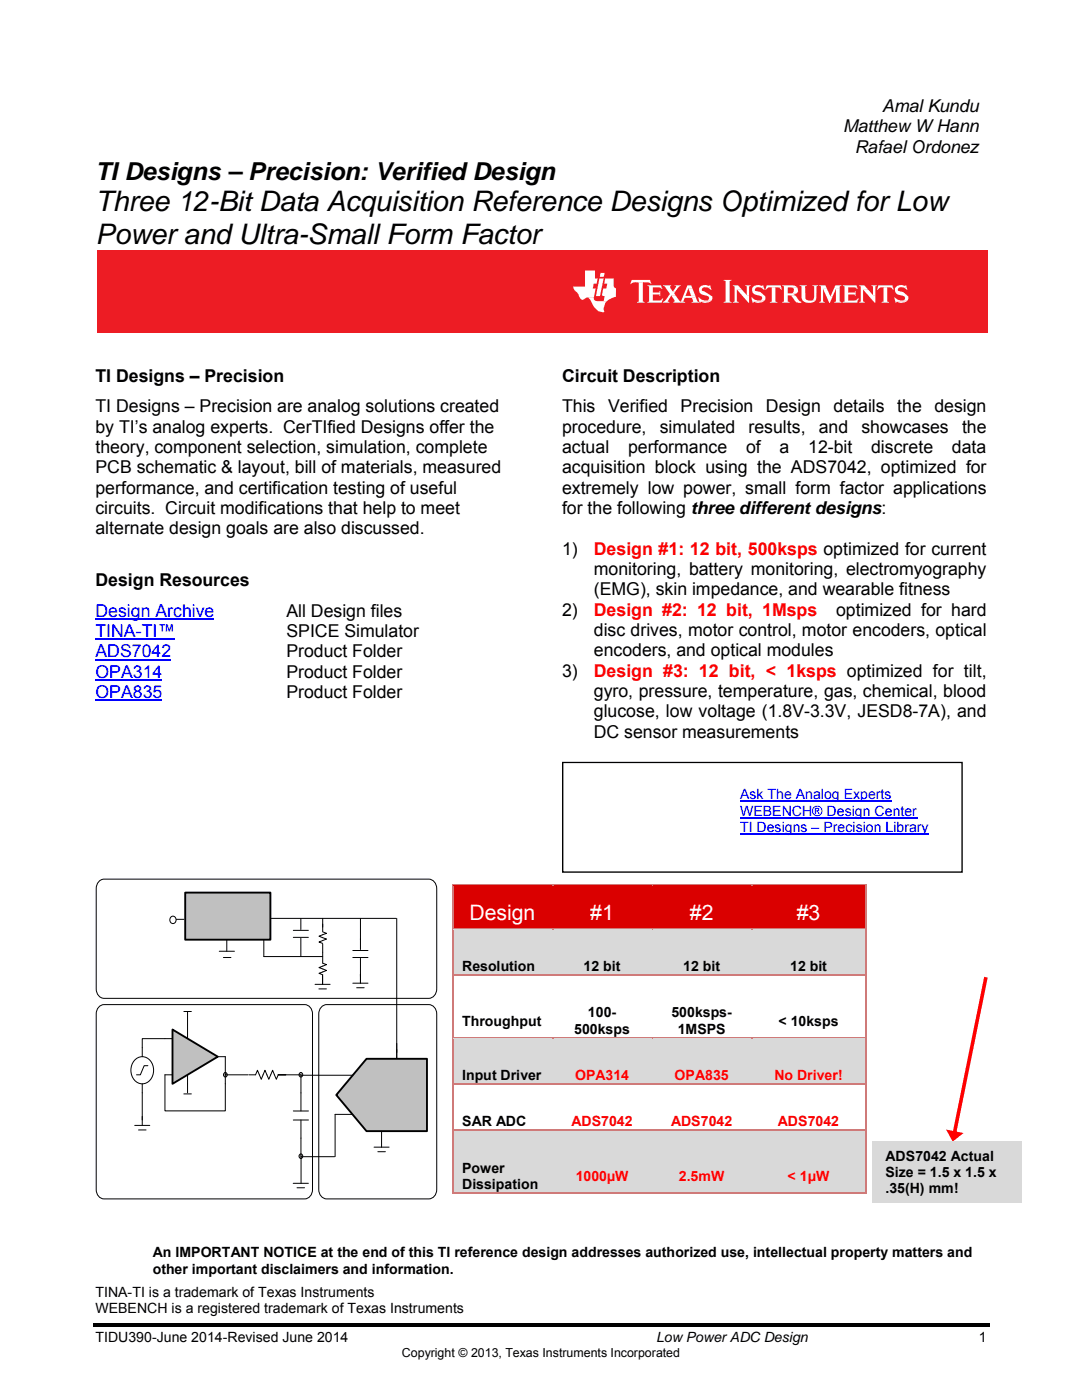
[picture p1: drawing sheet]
<svg xmlns="http://www.w3.org/2000/svg" width="216mm" height="279mm" viewBox="0 0 216 279" stroke-linecap="round" stroke-linejoin="round" font-family="sans-serif">
<path d="M18.5 264.1h178.9v.8h-178.9z" fill="#000"/>
<path d="M19.5 50h177.7v16.4h-177.7z" fill="#ed1c24"/>
<g fill="#fff">
<path d="M139.9 60.2h1.7a1.88 1.88 0 0 1-1.7 0z" fill-rule="evenodd"/>
<path d="M126.7 56.3h1.6v3.9l.3 .1v.1h-1.5v-.1l.4-.1v-3.7l-.2-.1z" fill-rule="evenodd"/>
<path d="M129.2 56.9h2.7l.1 .4-1.7 .1v1h1.4v.4h-1.4v1.2h1.9l-.2 .4h-2.8v-.1l.3-.1v-3z" fill-rule="evenodd"/>
<path d="M132.3 56.9h1.6l-.2 .3 .1 .3 .5 .7h.4l-.2 .3 .3 .5h-.9l-.7 1.1 .4 .2v.1h-1.4l.7-.6 .8-1.1-1.1-1.5z" fill-rule="evenodd"/>
<path d="M133.9 59h.9l.9 1.2h.7l.3 .1v.1h-2.4l.3-.2z" fill-rule="evenodd"/>
<path d="M138.1 59.4h.8l.2 .7 .4 .3h-1.5l.3-.3z" fill-rule="evenodd"/>
<path d="M139.3 59.4l.4 .1a1.78 1.78 0 0 0 1.4 .5h.9l-.4 .2h-1.8v.2h-.2z" fill-rule="evenodd"/>
<path d="M137.2 56.9h.7l.3 .6h-.8l-.6 1.6h1.9l.2 .3h-2.3l-.2 .8h-.7l.4-.5z" fill-rule="evenodd"/>
<path d="M139.7 57.3a1.59 1.59 0 0 1 1.7-.2h.4v.2h-1.2l-.4 .2-.2 .5 2.1 1.2 .1 .4-.2 .4h-.9l.3-.2 .1-.3-.1-.3-1.3-.4a.99 .99 0 0 1-.4-1.5z" fill-rule="evenodd"/>
<path d="M130.3 60a1.8 1.8 0 0 0 1.9-.5v.5z" fill-rule="evenodd"/>
<path d="M131.5 58.8h.2v.3h-.1z" fill-rule="evenodd"/>
<path d="M137.4 57.5h.8l.5 1.6h-.8z" fill-rule="evenodd"/>
<path d="M131.6 58.1h.1v.3h-.2z" fill-rule="evenodd"/>
<path d="M134.6 56.9h1.2v.1l-.2 .2-.9 1h-.4l.6-1z" fill-rule="evenodd"/>
<path d="M140.6 57.3h1.2l.1 .6a1.53 1.53 0 0 0-1.3-.6z" fill-rule="evenodd"/>
<path d="M131.2 57.3h.8l.2 .4-.7-.3z" fill-rule="evenodd"/>
<path d="M141.5 56.9l.3 .2h-.3z" fill-rule="evenodd"/>
<path d="M126 55.9h3.7l.2 .4h-3.2l-.9 .4z" fill-rule="evenodd"/>
<path d="M128.6 56.3h1.3l.1 .4a1.77 1.77 0 0 0-1.4-.4z" fill-rule="evenodd"/>
<path d="M179 60.2h1.7a1.95 1.95 0 0 1-1.7 0z" fill-rule="evenodd"/>
<path d="M178.4 59.4l.4 .1a1.78 1.78 0 0 0 1.4 .5h.9l-.4 .2h-1.8l-.2 .2z" fill-rule="evenodd"/>
<path d="M178.8 57.3a1.61 1.61 0 0 1 1.8-.2h.2l.1 .2h-1.2l-.4 .2-.1 .5 1 .3 1 .9 .1 .4-.2 .4h-.9l.3-.2 .1-.3-.1-.3-1.3-.4a1 1 0 0 1-.4-1.5z" fill-rule="evenodd"/>
<path d="M179.7 57.3h1.2l.1 .6a1.52 1.52 0 0 0-1.3-.6z" fill-rule="evenodd"/>
<path d="M180.7 56.9l.1 .2h-.2z" fill-rule="evenodd"/>
<path d="M176.2 57.3h.9l-.1 2.9 .4 .1v.1h-1.5v-.1l.4-.1z" fill-rule="evenodd"/>
<path d="M175.3 56.9h2.8l.1 .4-2.5 .1-.6 .5z" fill-rule="evenodd"/>
<path d="M177.2 57.3h1l.1 .5-.4-.3z" fill-rule="evenodd"/>
<path d="M172.2 57.8h1l1 1.1h.5v1.5z" fill-rule="evenodd"/>
<path d="M171.4 56.9h1l.8 .9h-1v2.4l.4 .1v.1h-1.2v-.1l.4-.1v-3z" fill-rule="evenodd"/>
<path d="M173.9 56.9h1.1l-.3 .3v1.7h-.5v-1.7z" fill-rule="evenodd"/>
<path d="M168.2 56.9h2.7l.1 .4-1.8 .1v1h1.5v.4h-1.5v1.2h2l-.2 .4h-2.8v-.1l.3-.1v-3z" fill-rule="evenodd"/>
<path d="M170.3 60l1-.4-.1 .4z" fill-rule="evenodd"/>
<path d="M170.5 58.8h.2v.3z" fill-rule="evenodd"/>
<path d="M170.6 58.1h.1v.3h-.2z" fill-rule="evenodd"/>
<path d="M170.2 57.3h.8l.2 .4z" fill-rule="evenodd"/>
<path d="M164.2 57.7h.8l.7 1.5h.4l-.5 1.3z" fill-rule="evenodd"/>
<path d="M163.5 56.9h1.2l.3 .8h-.8v2.4l.4 .3h-1.1l.3-.3v-2.9z" fill-rule="evenodd"/>
<path d="M166.8 57.7h.8v2.5l.3 .1v.1h-1.4v-.1l.3-.1z" fill-rule="evenodd"/>
<path d="M166.7 56.9h1.2v.1l-.3 .2v.5h-.8l-.7 1.5h-.4z" fill-rule="evenodd"/>
<path d="M157.5 58.9h1.1l.7 1 .6 .4-.5 .2-.6-.2-.9-1.3z" fill-rule="evenodd"/>
<path d="M159.6 56.9h1.4l-.3 .3v2.4l.2 .2 .3 .2h1.5a1.85 1.85 0 0 1-2.7-.3l-.1-2.5z" fill-rule="evenodd"/>
<path d="M156.1 56.9l2.4 .1 .6 .4h-1.9v1.1h1.7l-.6 .3 .3 .1h-1.4v1.3l.3 .1v.1h-1.4v-.1l.3-.1v-3z" fill-rule="evenodd"/>
<path d="M162.1 56.9h1.2l-.4 .3v2.4l-.2 .4h-.9l.4-.1 .3-.7v-2z" fill-rule="evenodd"/>
<path d="M157.8 57.4h1.3l.2 .7-.2 .4h-1.3h.4l.2-.3v-.5l-.2-.3z" fill-rule="evenodd"/>
<path d="M150.5 60.2h1.7a1.86 1.86 0 0 1-1.7 0z" fill-rule="evenodd"/>
<path d="M149.9 59.4l.3 .1a2.57 2.57 0 0 0 2.3 .5l-.3 .2h-1.8v.2h-.2z" fill-rule="evenodd"/>
<path d="M153.9 57.3h.9l-.1 2.9 .4 .1v.1h-1.5v-.1l.4-.1z" fill-rule="evenodd"/>
<path d="M150.2 57.3a1.59 1.59 0 0 1 1.8-.2h.3l.1 .2h-1.2l-.4 .2-.2 .5 1.1 .3 1 .9-.1 .7-.9 .1 .3-.2 .1-.3-.1-.3-1.3-.4a.99 .99 0 0 1-.5-1.5z" fill-rule="evenodd"/>
<path d="M153 56.9h2.8l.1 .4-2.5 .1-.6 .5z" fill-rule="evenodd"/>
<path d="M151.2 57.3h1.2l.1 .6a1.53 1.53 0 0 0-1.3-.6z" fill-rule="evenodd"/>
<path d="M154.9 57.3h1l.1 .5-.7-.4z" fill-rule="evenodd"/>
<path d="M152.1 56.9l.2 .2h-.2z" fill-rule="evenodd"/>
<path d="M147.1 57.8h.9l1 1.1h.5v1.5z" fill-rule="evenodd"/>
<path d="M146.2 56.9h1.1l.7 .9h-1v2.4l.4 .1v.1h-1.2v-.1l.4-.1v-3z" fill-rule="evenodd"/>
<path d="M148.7 56.9h1.1l-.3 .3v1.7h-.5v-1.7z" fill-rule="evenodd"/>
<path d="M144.4 55.9h1.6l-.4 .2v4.1l.4 .1v.1h-1.6v-.1l.4-.1v-4.1z" fill-rule="evenodd"/>
<path d="M117.1 59.4h1.4v.3l.4 .3 2.2 .1-.3 .4-.4 1 .2 .7-.2 .1a2.71 2.71 0 0 1-2.3-1.8 1.43 1.43 0 0 0-1-1.1z" fill-rule="evenodd"/>
<path d="M120.8 55.6h1.6v1.5l.5 .5v1.6l-1.2 .5-.6 .4h-.6l.2-1h-.5l-.1-.3 .3-1.2h.6l.2-1h-.6z" fill-rule="evenodd"/>
<path d="M116.7 54h2v1.6h.6l-.3 1h-.5l-.2 1h.6l-.4 1.8a3.2 3.2 0 0 0-2.3 .5l-.5-.5-.3-.8-.8-.7-.3-.7h2.4z" fill-rule="evenodd"/>
<path d="M119.6 55.6h.8l-.7 3.5h-.8z" fill-rule="evenodd"/>
<path d="M119.8 54.5h.8l-.1 .7h-.8z" fill-rule="evenodd"/>
</g>
<path d="M19 123.6h23.8M19 127.6h15.9M19 131.7h15.1M19 135.7h13.4M19 139.8h13.4" fill="none" stroke="#00f" stroke-width=".25"/>
<path d="M147.7 159.9h30.2M147.7 163.2h35.3M147.7 166.4h37.6" fill="none" stroke="#00f" stroke-width=".21"/>
<g fill="#da0000">
<path d="M90.5 176.8h19.7v8.4h-19.7z"/>
<path d="M92.2 176.8h16.1v8.4h-16.1z"/>
<path d="M110.2 176.8h19.9v8.4h-19.9z"/>
<path d="M112.1 176.8h16.1v8.4h-16.1z"/>
<path d="M130.1 176.8h19.9v8.4h-19.9z"/>
<path d="M132 176.8h16.1v8.4h-16.1z"/>
<path d="M150 176.8h22.6v8.4h-22.6z"/>
<path d="M151.9 176.8h18.9v8.4h-18.9z"/>
</g>
<path d="M90.1 176.5h.4v.3h-.4z" fill="#cf7a79"/>
<path d="M90.1 176.6h59.9" fill="none" stroke="#cf7a79" stroke-width=".34"/>
<path d="M90.5 176.8h59.8" fill="none" stroke="#da0000" stroke-width=".2"/>
<path d="M150 176.5h.3v.3h-.3z" fill="#cf7a79"/>
<path d="M150.3 176.6h22.3" fill="none" stroke="#cf7a79" stroke-width=".34"/>
<path d="M150.3 176.8h22.3" fill="none" stroke="#da0000" stroke-width=".2"/>
<path d="M172.6 176.5h.3v.3h-.3z" fill="#cf7a79"/>
<path d="M90.3 176.8v8.4M172.7 176.8v8.4" fill="none" stroke="#cf7a79" stroke-width=".34"/>
<g fill="#d9d9d9">
<path d="M90.5 185.6h19.7v8.9h-19.7z"/>
<path d="M92.2 185.6h16.1v8.9h-16.1z"/>
<path d="M110.2 185.6h19.9v8.9h-19.9z"/>
<path d="M112.1 185.6h16.1v8.9h-16.1z"/>
<path d="M130.1 185.6h19.9v8.9h-19.9z"/>
<path d="M132 185.6h16.1v8.9h-16.1z"/>
<path d="M150 185.6h22.6v8.9h-22.6z"/>
<path d="M151.9 185.6h18.9v8.9h-18.9z"/>
</g>
<path d="M90.1 185.2h.4v.4h-.4z" fill="#cf7a79"/>
<path d="M90.5 185.4h59.5" fill="none" stroke="#cf7a79" stroke-width=".34"/>
<path d="M90.5 185.6h59.8" fill="none" stroke="#d9d9d9" stroke-width=".2"/>
<path d="M150 185.2h.3v.3h-.3z" fill="#cf7a79"/>
<path d="M150.3 185.4h22.3" fill="none" stroke="#cf7a79" stroke-width=".34"/>
<path d="M150.3 185.6h22.3" fill="none" stroke="#d9d9d9" stroke-width=".2"/>
<path d="M172.6 185.2h.3v.4h-.3z" fill="#cf7a79"/>
<path d="M90.3 185.6v8.9M172.7 185.6v8.9" fill="none" stroke="#cf7a79" stroke-width=".34"/>
<path d="M90.1 194.5h.4v.3h-.4z" fill="#cf7a79"/>
<path d="M90.5 194.6h82.1" fill="none" stroke="#cf7a79" stroke-width=".34"/>
<path d="M172.6 194.5h.3v.3h-.3z" fill="#cf7a79"/>
<path d="M90.3 194.8v12.1M172.7 194.8v12.1" fill="none" stroke="#cf7a79" stroke-width=".34"/>
<g fill="#d9d9d9">
<path d="M90.5 207.3h19.7v8.9h-19.7z"/>
<path d="M92.2 207.3h16.1v8.9h-16.1z"/>
<path d="M110.2 207.3h19.9v8.9h-19.9z"/>
<path d="M112.1 207.3h16.1v8.9h-16.1z"/>
<path d="M130.1 207.3h19.9v8.9h-19.9z"/>
<path d="M132 207.3h16.1v8.9h-16.1z"/>
<path d="M150 207.3h22.6v8.9h-22.6z"/>
<path d="M151.9 207.3h18.9v8.9h-18.9z"/>
</g>
<path d="M90.1 206.9h.4v.4h-.4z" fill="#cf7a79"/>
<path d="M90.5 207.1h59.5" fill="none" stroke="#cf7a79" stroke-width=".34"/>
<path d="M90.5 207.3h59.8" fill="none" stroke="#d9d9d9" stroke-width=".2"/>
<path d="M150 206.9h.3v.4h-.3z" fill="#cf7a79"/>
<path d="M150.3 207.1h22.3" fill="none" stroke="#cf7a79" stroke-width=".34"/>
<path d="M150.3 207.3h22.3" fill="none" stroke="#d9d9d9" stroke-width=".2"/>
<path d="M172.6 206.9h.3v.4h-.3z" fill="#cf7a79"/>
<path d="M90.3 207.3v8.9M172.7 207.3v8.9" fill="none" stroke="#cf7a79" stroke-width=".34"/>
<path d="M90.1 216.2h.4v.4h-.4z" fill="#cf7a79"/>
<path d="M172.6 216.4h-82.1" fill="none" stroke="#cf7a79" stroke-width=".34"/>
<path d="M172.6 216.2h.3v.4h-.3z" fill="#cf7a79"/>
<path d="M90.3 216.6v8.8M172.7 216.6v8.8" fill="none" stroke="#cf7a79" stroke-width=".34"/>
<g fill="#d9d9d9">
<path d="M90.5 225.8h19.7v12.1h-19.7z"/>
<path d="M92.2 225.8h16.1v8.9h-16.1z"/>
<path d="M92.2 234.7h16.1v3.2h-16.1z"/>
<path d="M110.2 225.8h19.9v12.1h-19.9z"/>
<path d="M112.1 227.4h16.1v8.9h-16.1z"/>
<path d="M130.1 225.8h19.9v12.1h-19.9z"/>
<path d="M132 227.4h16.1v8.9h-16.1z"/>
<path d="M150 225.8h22.6v12.1h-22.6z"/>
<path d="M151.9 227.4h18.9v8.9h-18.9z"/>
</g>
<path d="M90.1 225.4h.4v.4h-.4z" fill="#cf7a79"/>
<path d="M90.5 225.6h59.5" fill="none" stroke="#cf7a79" stroke-width=".34"/>
<path d="M90.5 225.8h59.8" fill="none" stroke="#d9d9d9" stroke-width=".2"/>
<path d="M150 225.4h.3v.4h-.3z" fill="#cf7a79"/>
<path d="M150.3 225.6h22.3" fill="none" stroke="#cf7a79" stroke-width=".34"/>
<path d="M150.3 225.8h22.3" fill="none" stroke="#d9d9d9" stroke-width=".2"/>
<path d="M172.6 225.4h.3v.4h-.3z" fill="#cf7a79"/>
<path d="M90.1 238.1h82.5M90.3 225.8v12.5M172.7 225.8v12.5" fill="none" stroke="#cf7a79" stroke-width=".34"/>
<path d="M172.6 237.9h.3v.4h-.3z" fill="#cf7a79"/>
<path d="M64.1 201l.7-.4 .4-.1h20.4a1.74 1.74 0 0 1 1.5 1.9v35a1.74 1.74 0 0 1-1.5 1.9h-20.4a1.74 1.74 0 0 1-1.6-1.9v-35l.1-.5z" fill-rule="evenodd" fill="#fff"/>
<path d="M64.1 201l.7-.4 .4-.1h20.4a1.74 1.74 0 0 1 1.5 1.9v35a1.74 1.74 0 0 1-1.5 1.9h-20.4a1.74 1.74 0 0 1-1.6-1.9v-35l.1-.5z" fill="none" stroke="#000" stroke-width=".2"/>
<path d="M19.7 176l.6-.5h.5h64.8a1.76 1.76 0 0 1 1.5 1.8v20.1a1.76 1.76 0 0 1-1.5 1.8h-64.8a1.75 1.75 0 0 1-1.6-1.8v-20.1l.1-.5z" fill-rule="evenodd" fill="#fff"/>
<path d="M19.7 176l.6-.5h.5h64.8a1.76 1.76 0 0 1 1.5 1.8v20.1a1.76 1.76 0 0 1-1.5 1.8h-64.8a1.75 1.75 0 0 1-1.6-1.8v-20.1l.1-.5z" fill="none" stroke="#000" stroke-width=".2"/>
<path d="M19.7 201l.6-.4 .5-.1h40a1.73 1.73 0 0 1 1.6 1.9v35a1.73 1.73 0 0 1-1.6 1.9h-40a1.73 1.73 0 0 1-1.6-1.9v-35l.1-.5z" fill-rule="evenodd" fill="#fff"/>
<path d="M19.7 201l.6-.4 .5-.1h40a1.73 1.73 0 0 1 1.6 1.9v35a1.73 1.73 0 0 1-1.6 1.9h-40a1.73 1.73 0 0 1-1.6-1.9v-35l.1-.5z" fill="none" stroke="#000" stroke-width=".2"/>
<circle cx="44.9" cy="214.5" r=".42" fill="#c0c0c0"/>
<circle cx="44.9" cy="214.5" r=".42" fill="none" stroke="#000" stroke-width=".2"/>
<circle cx="60" cy="214.5" r=".42" fill="#c0c0c0"/>
<circle cx="60" cy="214.5" r=".42" fill="none" stroke="#000" stroke-width=".2"/>
<circle cx="60" cy="230.7" r=".42" fill="#c0c0c0"/>
<g fill="none" stroke="#000" stroke-width=".2">
<path d="M27 211.5a2.16 2.16 0 0 1 2.3-.4 2.16 2.16 0 0 1 1.3 1.9 2.54 2.54 0 0 1-2.7 3.2 2.92 2.92 0 0 1-.9-4.7zM28.4 209.1v1.8M28.4 216.3v1.8M29.5 212.7h-.7l-.8 1.8h-.8M32.9 214.5h1.5M32.9 207.3h1.5M36.7 218.3h1.5M36.7 201.9h1.5M37.4 201.9v1.8M37.4 205.5v1.8M37.4 214.5v3.6M43.5 210.9h1.5"/>
<path d="M49.7 214.5h1.3l.4-.9 .7 1.8 .8-1.8 .7 1.8 .8-1.8 .7 1.8 .4-.9h1.5M60 218.1v3.6M79.2 208.2v1.9M58.5 221.7h3.1M58.5 223.5h3.1M60 223.5v3.6M74.6 228.9h3M75.4 229.8h1.5"/>
<circle cx="60" cy="230.7" r=".42"/>
</g>
<path d="M34.4 205.5l9.1 5.4-9.1 5.4z" fill="#c0c0c0"/>
<path d="M34.4 205.5l9.1 5.4-9.1 5.4z" fill="none" stroke="#000" stroke-width=".38"/>
<path d="M79.2 209.5v1.8M66.9 222.4h3.6M76.1 225.7v3.3" fill="none" stroke="#000" stroke-width=".2"/>
<path d="M73.1 211.3h12.1v14.4h-12.1l-6-7.2z" fill-rule="evenodd" fill="#c0c0c0"/>
<path d="M73.1 211.3h12.1v14.4h-12.1l-6-7.2z" fill="none" stroke="#000" stroke-width=".38"/>
<g fill="none" stroke="#000" stroke-width=".2">
<path d="M79.2 183.3v27.8M28.4 218.1v6.5M32.9 214.5v7.2h12.1v-7.2M32.9 207.3h-4.5v1.8M37.4 203.7v1.8M45 210.9v3.6h4.5M55.5 214.5h4.5v3.6M60.1 214.6h10.3M26.9 224.6h3M27.6 225.5h1.5M58.5 236.2h3M59.3 237h1.5"/>
<path d="M60 227.1l.1 9.1M60.1 230.8h6.7M66.9 222.4v8.4"/>
</g>
<path d="M37 178.1h17v9.4h-17z" fill="#c0c0c0"/>
<path d="M37 178.1h17v9.4h-17z" fill="none" stroke="#000" stroke-width=".38"/>
<path d="M35.1 183.5h1.6M43.8 189.8h3M44.6 191.1h1.5M45.3 187.5v2.3" fill="none" stroke="#000" stroke-width=".2"/>
<path d="M34.1 183.1a.66 .66 0 0 1 .9 0 .66 .66 0 0 1 0 .9 .66 .66 0 0 1-.9 .1 .86 .86 0 0 1 0-1z" fill-rule="evenodd" fill="#fff"/>
<g fill="none" stroke="#000" stroke-width=".2">
<path d="M34.1 183.1a.66 .66 0 0 1 .9 0 .66 .66 0 0 1 0 .9 .66 .66 0 0 1-.9 .1 .86 .86 0 0 1 0-1zM52.6 187.5v3.4h11.8M54.1 183.3h24.9M58.5 187.1h3M58.5 185.7h3M60 183.3v2.2M60 187.2v3.7M62.9 196.4h3M63.6 197.4h1.5M64.4 194.6v1.8M64.4 186l.8 .3-1.6 .5 1.6 .6-1.6 .6 .8 .3M64.4 183.3v2.6"/>
<path d="M64.4 188.4v3.8M64.4 192.2l.8 .3-1.6 .6 1.6 .6-1.6 .5 .8 .3M70.4 191.1h3M70.4 189.7h3M70.4 196.2h3M71.2 197.1h1.5M71.9 191.3v4.9M71.9 183.3v6.2"/>
</g>
<path d="M112.1 152h80v22.2h-80zM112.3 152.3l.1-.1v21.8l-.1-.1h79.7l-.2 .1v-21.8l.2 .1z" fill="#000"/>
<path d="M195 192.3h3.9v3.5h-3.9zM195.4 193l.3-.3v2.8l-.3-.4h3.1l-.3 .4v-2.8l.3 .3z" fill="#fff"/>
<path d="M196.4 194.9l-6.3 31.1 .7 .2 6.3-31.1zM188.8 225.4l1.3 2.4 2.2-1.7z" fill="#f00"/>
<path d="M174.2 227.8h29.7v12.2h-29.7z" fill="#d9d9d9"/>
<g font-size="5.7">
<text x="19" y="42.2">Three 12-Bit Data Acquisition Reference Designs Optimized for Low</text>
<text x="19" y="48.7">Power and Ultra-Small Form Factor</text>
</g>
<text font-size="4.9" x="19" y="35.8">TI Designs – Precision: Verified Design</text>
<g font-size="4.2" fill="#fff">
<text x="93.7" y="183.6">Design</text>
<text x="117.8" y="183.6">#1</text>
<text x="137.7" y="183.6">#2</text>
<text x="159" y="183.6">#3</text>
</g>
<g font-size="3.5">
<text x="176" y="22.3">Amal Kundu</text>
<text x="168.2" y="26.4">Matthew W Hann</text>
<text x="170.6" y="30.4">Rafael Ordonez</text>
<text x="19" y="76.2">TI Designs – Precision</text>
<text x="112.2" y="76.2">Circuit Description</text>
<text x="19" y="82.3">TI Designs – Precision are analog solutions created</text>
<text x="112.1" y="82.3">This</text>
<text x="121.3" y="82.3">Verified</text>
<text x="135.8" y="82.3">Precision</text>
<text x="152.8" y="82.3">Design</text>
<text x="166.3" y="82.3">details</text>
<text x="179" y="82.3">the</text>
<text x="186.5" y="82.3">design</text>
<text x="19" y="86.4">by TI’s analog experts. CerTIfied Designs offer the</text>
<text x="112.1" y="86.4">procedure,</text>
<text x="131.6" y="86.4">simulated</text>
<text x="149.4" y="86.4">results,</text>
<text x="163.4" y="86.4">and</text>
<text x="171.9" y="86.4">showcases</text>
<text x="192" y="86.4">the</text>
<text x="19" y="90.4">theory, component selection, simulation, complete</text>
<text x="19" y="94.5">PCB schematic &amp; layout, bill of materials, measured</text>
<text x="112.1" y="90.4">actual</text>
<text x="112.1" y="94.5">acquisition block using the ADS7042, optimized for</text>
<text x="125.3" y="90.4">performance</text>
<text x="148.9" y="90.4">of</text>
<text x="155.5" y="90.4">a</text>
<text x="161.3" y="90.4">12-bit</text>
<text x="173.8" y="90.4">discrete</text>
<text x="189.9" y="90.4">data</text>
<text x="19" y="98.5">performance, and certification testing of useful</text>
<text x="112.1" y="98.5">extremely low power, small form factor applications</text>
<text x="19" y="102.6">circuits. Circuit modifications that help to meet</text>
<text x="19" y="106.7">alternate design goals are also discussed.</text>
<text x="112.1" y="102.6">for the following three different designs:</text>
<text x="112.1" y="110.7">1)</text>
<text x="19" y="116.9">Design Resources</text>
<text x="118.5" y="114.8">monitoring, battery monitoring, electromyography</text>
<text x="118.5" y="118.8">(EMG), skin impedance, and wearable fitness</text>
<text x="57.2" y="123.1">All Design files</text>
<text x="112.1" y="122.9">2)</text>
<text x="166.8" y="122.9">optimized for hard</text>
<text x="57.2" y="131.2">Product Folder</text>
<text x="57.2" y="127.1">SPICE Simulator</text>
<text x="118.5" y="126.9">disc drives, motor control, motor encoders, optical</text>
<text x="118.5" y="131">encoders, and optical modules</text>
<text x="57.2" y="135.2">Product Folder</text>
<text x="112.1" y="135">3)</text>
<text x="57.2" y="139.3">Product Folder</text>
<text x="118.5" y="139.1">gyro, pressure, temperature, gas, chemical, blood</text>
<text x="118.5" y="143.2">glucose, low voltage (1.8V-3.3V, JESD8-7A), and</text>
<text x="118.5" y="147.2">DC sensor measurements</text>
</g>
<g font-size="3.5" fill="#f00">
<text x="118.5" y="110.7">Design #1: 12 bit, 500ksps optimized for current</text>
<text x="118.5" y="122.9">Design #2: 12 bit, 1Msps</text>
<text x="118.5" y="135">Design #3: 12 bit, &lt; 1ksps optimized for tilt,</text>
</g>
<g font-size="3.5" fill="#00f">
<text x="19" y="123.1">Design Archive</text>
<text x="19" y="127.1">TINA-TI™</text>
<text x="19" y="131.2">ADS7042</text>
<text x="19" y="135.2">OPA314</text>
<text x="19" y="139.3">OPA835</text>
</g>
<g font-size="2.8" fill="#00f">
<text x="147.7" y="159.5">Ask The Analog Experts</text>
<text x="147.7" y="162.8">WEBENCH® Design Center</text>
<text x="147.7" y="166">TI Designs – Precision Library</text>
</g>
<g font-size="2.8">
<text x="92.2" y="193.8">Resolution</text>
<text x="116.5" y="193.8">12 bit</text>
<text x="136.3" y="193.8">12 bit</text>
<text x="157.7" y="193.8">12 bit</text>
<text x="117.3" y="203.1">100-</text>
<text x="134" y="203.1">500ksps-</text>
<text x="92.2" y="204.7">Throughput</text>
<text x="114.6" y="206.3">500ksps</text>
<text x="135.2" y="206.3">1MSPS</text>
<text x="155.3" y="204.7">&lt; 10ksps</text>
<text x="92.2" y="215.5">Input Driver</text>
<text x="92.2" y="224.8">SAR ADC</text>
<text x="176.7" y="231.6">ADS7042 Actual</text>
<text x="92.2" y="234">Power</text>
<text x="92.2" y="237.3">Dissipation</text>
<text x="176.7" y="234.8">Size = 1.5 x 1.5 x</text>
<text x="176.7" y="238.1">.35(H) mm!</text>
<text x="30.5" y="250.9">An IMPORTANT NOTICE at the end of this TI reference design addresses authorized use, intellectual property matters and</text>
<text x="30.5" y="254.2">other important disclaimers and information.</text>
<text x="19" y="258.8">TINA-TI is a trademark of Texas Instruments</text>
<text x="19" y="262">WEBENCH is a registered trademark of Texas Instruments</text>
<text x="19" y="267.9">TIDU390-June 2014-Revised June 2014</text>
<text x="130.9" y="267.9">Low Power ADC Design</text>
<text x="195.3" y="267.9">1</text>
</g>
<g font-size="2.8" fill="#f00">
<text x="114.7" y="215.5">OPA314</text>
<text x="134.6" y="215.5">OPA835</text>
<text x="154.5" y="215.5">No Driver!</text>
<text x="114" y="224.8">ADS7042</text>
<text x="133.9" y="224.8">ADS7042</text>
<text x="155.2" y="224.8">ADS7042</text>
<text x="114.9" y="235.6">1000µW</text>
<text x="135.5" y="235.6">2.5mW</text>
<text x="157.2" y="235.6">&lt; 1μW</text>
</g>
<text font-size="2.5" x="80.2" y="270.8">Copyright © 2013, Texas Instruments Incorporated</text>
</svg>
